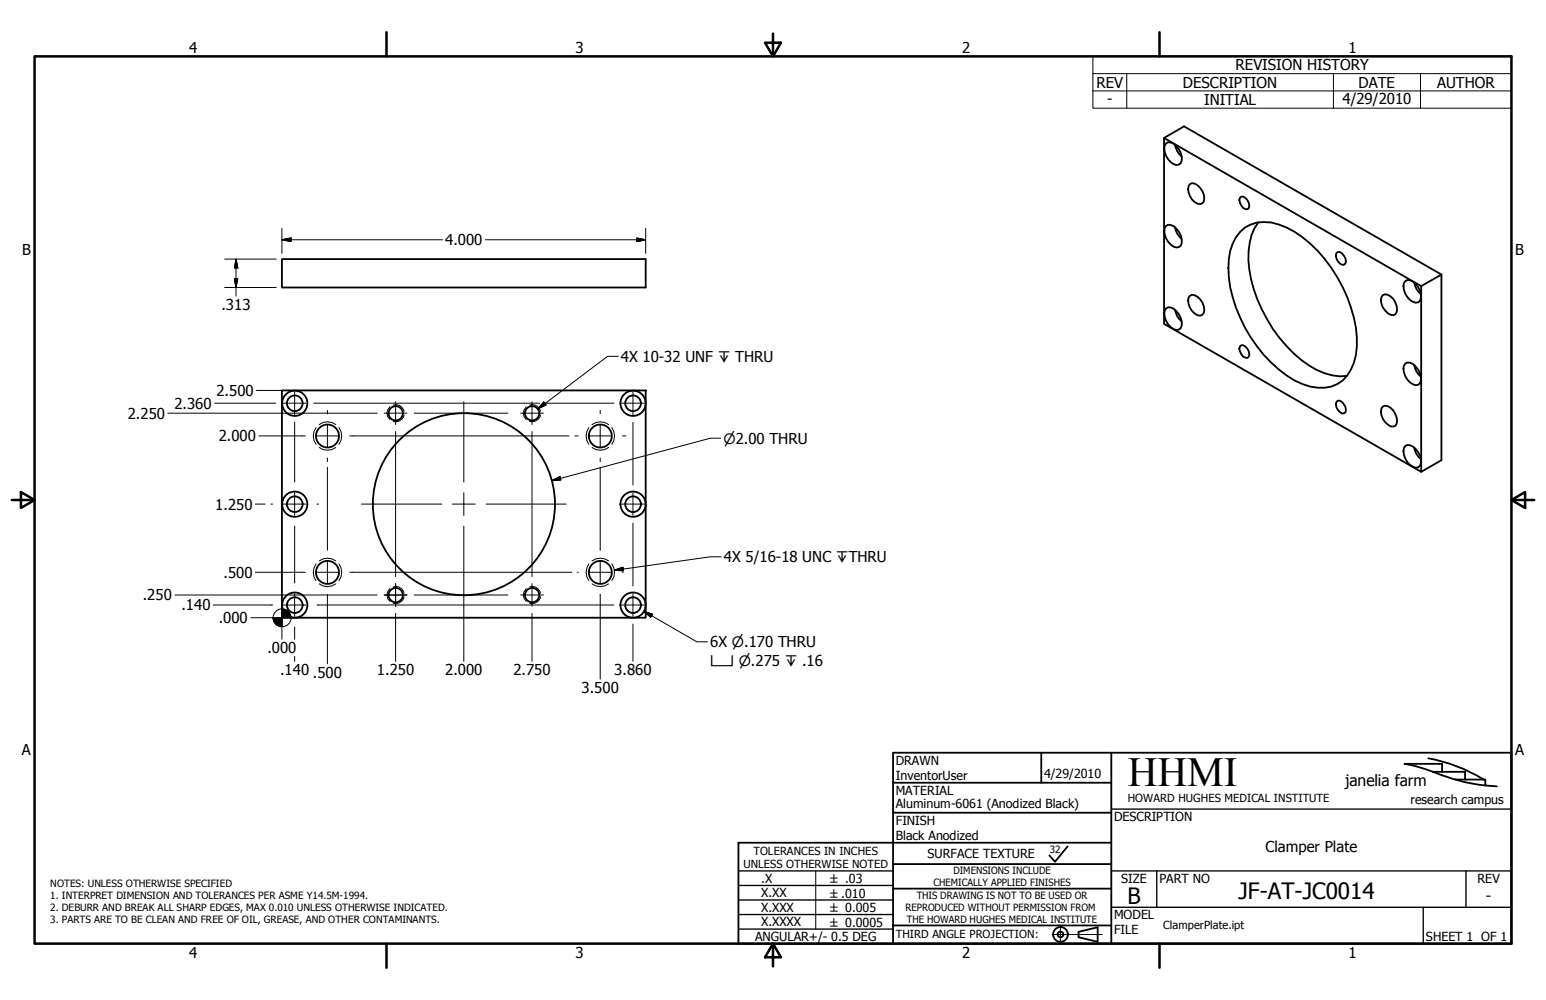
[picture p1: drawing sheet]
<svg xmlns="http://www.w3.org/2000/svg" width="432mm" height="279mm" viewBox="0 0 432 279" stroke-linecap="round" stroke-linejoin="round" font-family="sans-serif">
<!-- layer: Visible (ANSI) -->
<g fill="none" stroke="#000" stroke-width=".51">
<path d="M325.1 38.5l71.8 41.4M325.7 40.1a2.15 2.15 0 0 1 2.9 .8 4.5 4.5 0 0 1 1.2 4.6 1.8 1.8 0 0 1-2.8-.2 5.1 5.1 0 0 1-1.7-4.7zM328.2 40.4a5.5 5.5 0 0 0 1.8 3.3M332.4 51.4a2.21 2.21 0 0 1 2.8 1.1 4.1 4.1 0 0 1 1 3.8l-.3 .5a2.31 2.31 0 0 1-3-1 3.8 3.8 0 0 1-.5-4.4zM346.3 55.2l.4-.3a2.51 2.51 0 0 1 2.1 3.2l-.4 .4a2.53 2.53 0 0 1-2.1-3.3zM78.7 72.4h101.6v7.9h-101.6zM325.7 63.1a2.15 2.15 0 0 1 2.9 .8 4.5 4.5 0 0 1 1.2 4.7 1.8 1.8 0 0 1-2.8-.2 5.1 5.1 0 0 1-1.7-4.7zM328.2 63.5a5.5 5.5 0 0 0 1.8 3.2M346.4 64.8a9.7 9.7 0 0 1 10.8-2.1 32.3 32.3 0 0 1 16.3 14.8 34 34 0 0 1 5.2 21.7 10.1 10.1 0 0 1-8.7 9.1 18.2 18.2 0 0 1-12.8-5 39.8 39.8 0 0 1-14.1-28.4 14.5 14.5 0 0 1 3.3-10.1zM351.5 62.1a17.8 17.8 0 0 0-2.6 13.2 41.2 41.2 0 0 0 16.8 26.9 16.1 16.1 0 0 0 10.5 2.8M373.3 70.7l.3-.3a2.59 2.59 0 0 1 2.2 3.2l-.5 .4a2.53 2.53 0 0 1-2-3.3zM392.5 78.5a2.15 2.15 0 0 1 2.9 .9 4.5 4.5 0 0 1 1.2 4.6 1.8 1.8 0 0 1-2.8-.2 5.1 5.1 0 0 1-1.7-4.7z"/>
<path d="M395 78.9a5.2 5.2 0 0 0 1.9 3.3M396.9 79.9l5.7-3.2v51.9l-5.7 3.2zM402.6 76.7l-71.9-41.4-5.6 3.2v52l71.8 41.3M325.7 86.2a2.15 2.15 0 0 1 2.9 .8 4.5 4.5 0 0 1 1.2 4.6 1.8 1.8 0 0 1-2.8-.2 5.1 5.1 0 0 1-1.7-4.7zM328.2 86.6a5.5 5.5 0 0 0 1.8 3.2M332.4 82.6a2.25 2.25 0 0 1 2.8 1 3.7 3.7 0 0 1 .7 4.3 2.26 2.26 0 0 1-3-1 4.3 4.3 0 0 1-.9-3.8zM346.3 96.8l.4-.3a2.51 2.51 0 0 1 2.1 3.1l-.4 .4a2.53 2.53 0 0 1-2.1-3.2zM386.2 82.5a2.31 2.31 0 0 1 2.9 1 3.8 3.8 0 0 1 .6 4.3 2.21 2.21 0 0 1-2.9-1.1 3.6 3.6 0 0 1-.6-4.2zM78.7 109.1h101.6v63.5h-101.6zM373.6 112a2.39 2.39 0 0 1 2.3 2.6l-.1 .6-.5 .3a2.51 2.51 0 0 1-2-3.2zM386.2 113.6a2.26 2.26 0 0 1 2.9 1.1 3.8 3.8 0 0 1 .6 4.3l-.6 .2a4 4 0 0 1-3.3-3.2v-1.8zM392.5 101.6a2.15 2.15 0 0 1 2.9 .8 4.5 4.5 0 0 1 1.2 4.7 1.8 1.8 0 0 1-2.8-.2 5.1 5.1 0 0 1-1.7-4.7z"/>
<path d="M395 102a5.2 5.2 0 0 0 1.9 3.2M392.5 124.6a2.27 2.27 0 0 1 2.9 .9 4.5 4.5 0 0 1 1.2 4.6 1.8 1.8 0 0 1-2.8-.2 4.3 4.3 0 0 1-1.3-5.3zM395 125a5.2 5.2 0 0 0 1.9 3.3"/>
<circle cx="82.3" cy="112.7" r="2.19"/>
<circle cx="82.3" cy="112.7" r="3.5"/>
<circle cx="110.5" cy="115.5" r="2"/>
<circle cx="148.6" cy="115.5" r="2"/>
<circle cx="176.8" cy="112.7" r="2.19"/>
<circle cx="176.8" cy="112.7" r="3.5"/>
<circle cx="91.5" cy="121.8" r="3.2"/>
<circle cx="167.7" cy="121.8" r="3.2"/>
<circle cx="82.3" cy="140.9" r="2.19"/>
<circle cx="82.3" cy="140.9" r="3.5"/>
<circle cx="91.5" cy="159.9" r="3.2"/>
<circle cx="129.6" cy="140.9" r="25.4"/>
<circle cx="167.7" cy="159.9" r="3.2"/>
<circle cx="176.8" cy="140.9" r="2.19"/>
<circle cx="176.8" cy="140.9" r="3.5"/>
<circle cx="82.3" cy="169.1" r="2.19"/>
<circle cx="82.3" cy="169.1" r="3.5"/>
<circle cx="110.5" cy="166.3" r="2"/>
<circle cx="148.6" cy="166.3" r="2"/>
<circle cx="176.8" cy="169.1" r="2.19"/>
<circle cx="176.8" cy="169.1" r="3.5"/>
</g>
<!-- layer: Hidden Narrow (ANSI) -->
<g fill="none" stroke="#000" stroke-width=".28">
<path d="M88.3 119.4a4 4 0 0 0 0 4.7M89.2 118.6a3.9 3.9 0 0 1 4.6 0M94.7 119.4a4 4 0 0 1 0 4.7M108.9 113.7a2.33 2.33 0 0 0 0 3.5M109.8 113.2a2.26 2.26 0 0 1 3 1.7M112.8 116a2.34 2.34 0 0 1-3 1.7M147 113.7a2.33 2.33 0 0 0 0 3.5M147.9 113.2a2.26 2.26 0 0 1 3 1.7M150.9 116a2.34 2.34 0 0 1-3 1.7M164.5 119.4a4 4 0 0 0 0 4.7M165.4 118.6a3.9 3.9 0 0 1 4.6 0M170.9 119.4a4 4 0 0 1 0 4.7"/>
<path d="M89.2 125a3.9 3.9 0 0 0 4.6 0M165.4 125a3.9 3.9 0 0 0 4.6 0M88.3 157.5a4 4 0 0 0 0 4.7M89.2 156.7a3.9 3.9 0 0 1 4.6 0M94.7 157.5a4 4 0 0 1 0 4.7M164.5 157.5a4 4 0 0 0 0 4.7M165.4 156.7a3.9 3.9 0 0 1 4.6 0M170.9 157.5a4 4 0 0 1 0 4.7M89.2 163.1a3.9 3.9 0 0 0 4.6 0M108.9 164.5a2.33 2.33 0 0 0 0 3.5M109.8 164a2.26 2.26 0 0 1 3 1.7M112.8 166.8a2.34 2.34 0 0 1-3 1.7"/>
<path d="M147 164.5a2.33 2.33 0 0 0 0 3.5M147.9 164a2.26 2.26 0 0 1 3 1.7M150.9 166.8a2.34 2.34 0 0 1-3 1.7M165.4 163.1a3.9 3.9 0 0 0 4.6 0"/>
</g>
<!-- layer: Border (ANSI) -->
<g fill="none" stroke="#000" stroke-width=".7">
<path d="M9.7 15.7h412.4v248h-412.4zM107.9 9v6.7M213.7 11.9h4.4l-2.2 3.8zM215.9 9.4v6.3M323.8 9v6.7M3.3 139.7h6.4M5.8 137.5l3.9 2.2-3.9 2.2zM422.1 139.7l3.9-2.2v4.4zM422.1 139.7h6.4M107.9 263.7v6.7M215.9 263.7l2.2 3.8h-4.4zM215.9 263.7v6.3"/>
<path d="M323.8 263.7v6.7"/>
</g>
<!-- layer: Title (ANSI) -->
<g fill="none" stroke="#000" stroke-width=".51">
<path d="M249.4 218.7h61M290.8 210.3v8.4M310.4 210.3v53.4M398.9 211.9a44.8 44.8 0 0 1 15.5 5.9M400.2 215.6h9v2.2M402.8 215.6v-2.2h-10.5a63.1 63.1 0 0 1 11.8 3.6l4.9 1.5a49.3 49.3 0 0 0 9.1 1.2M406.5 217.8h8.3v1.7M249.4 227.1h61M298.2 236.5l-3.6 4.3-1.5-1.8M310.4 235.5h-104.2v28.2h215.9v-53.4h-172.7v53.4M249.4 241.4h61M249.4 258.6h61"/>
<path d="M249.4 248.3h61M301.2 260.3l5.4-1.2v4l-5.4-1.2z"/>
<circle cx="296.2" cy="261.1" r="2.06"/>
<circle cx="296.2" cy="261.1" r=".79"/>
</g>
<!-- layer: Sketch Geometry (ANSI) -->
<path d="M227.8 243.3v16.3" fill="none" stroke="#000" stroke-width=".28"/>
<!-- layer: Centerline (ANSI) -->
<path d="M296.2 258.8v4.6M293.9 261.1h13.9" fill="none" stroke="#000" stroke-width=".28"/>
<!-- layer: Title (ANSI) -->
<path d="M310.4 226.1h111.7M206.2 259.6h43.2M206.2 255.5h43.2M206.2 251.5h43.2M206.2 247.4h43.2M206.2 243.3h43.2M310.4 243.3h111.7M310.4 253.5h111.7M323.1 243.3v10.2M397.5 253.5v10.2M409.4 243.3v10.2" fill="none" stroke="#000" stroke-width=".38"/>
<!-- layer: Symbol (ANSI) -->
<g fill="none" stroke="#000" stroke-width=".28">
<path d="M305.2 20.6v-4.9h116.9v4.9M305.2 25.4h116.9M314.7 20.6v9.6M372.4 20.6v9.6M396.7 20.6v9.6M422.1 20.6h-116.9v4.8M422.1 20.6v9.6h-116.9v-4.8M172.7 99.6h-3l-19.5 14.6M151.9 112.3l.6 .9-2.3 1zM154.1 134.3l2.3-1.1 .3 .9zM201.3 122.4h-2.9l-44.3 11.9M171.6 159.3l2.4-.8 .1 1z"/>
<path d="M201.4 155.6h-3l-26.8 3.7M179.8 170.8l2.4 .8-.5 .9zM179.8 170.8l14.8 8.5h3"/>
</g>
<!-- layer: Center Mark (ANSI) -->
<g fill="none" stroke="#000" stroke-width=".28">
<path d="M79.1 112.6h6.4M82.3 109.5v6.3M91.4 114.7v.9M91.4 118.6v6.4M107.3 115.4h6.4M110.5 112.3v6.3M129.5 112.3v22.4M145.4 115.4h6.4M148.6 112.3v6.3M167.6 114.7v.9M167.6 118.6v6.4M173.6 112.6h6.4"/>
<path d="M176.8 109.5v6.3M82.3 134.2v.5M82.3 137.7v6.3M84.3 121.8h1M88.3 121.8h6.3M91.4 128v1M97.7 121.8h.9M129.5 137.7v6.3M160.5 121.8h1M164.5 121.8h6.3M167.6 128v1M173.9 121.8h.9"/>
<path d="M176.8 137.7v6.3M75.6 140.8h.5M79.1 140.8h6.4M82.3 147v.5M84.3 159.9h1M88.3 159.9h6.3M88.5 140.8h.5M91.4 152.8v.9M91.4 156.7v6.4M97.7 159.9h.9M101 140.8h22.4M126.4 140.8h6.3"/>
<path d="M129.5 147v22.4M135.8 140.8h22.3M161.3 159.9h.2M164.5 159.9h6.3M167.6 153.5v.2M167.6 156.7v6.4M173.6 140.8h6.4M173.9 159.9h.2M75.6 169h.5M79.1 169h6.4M82.3 162.4v.5M82.3 165.9v6.3"/>
<path d="M82.3 175.2v.5M88.5 169h.5M91.4 166.1v1M107.3 166.2h6.4M110.5 163.1v6.3M145.4 166.2h6.4M148.6 163.1v6.3M167.6 166.1v.2M173.6 169h6.4M176.8 165.9v6.3"/>
</g>
<!-- layer: Dimension (ANSI) -->
<g fill="none" stroke="#000" stroke-width=".28">
<path d="M62.7 72.4h14.5M65.5 77.9h.9l-.5 2.4zM65.9 72.4l.5 2.5h-.9zM65.9 72.4v10.3M78.7 67l2.6-.5v1zM78.7 67h44.9M78.7 63.8v7M135.6 67h44.7M177.9 66.5l2.4 .5-2.4 .5zM180.3 63.8v7M62.7 80.3h14.5M46.9 115.4h35.3"/>
<path d="M59.9 112.6h17.1M71.6 109.1h10.6M82.3 118v16.2M82.4 115.4h9M82.4 109.1h94.3M87.6 112.6h22.8M91.6 115.4h13.7M110.6 112.6h18.9M115.7 115.4h13.8M129.7 112.6h18.8M129.7 115.4h12.2M148.7 112.6h2"/>
<path d="M152 112.6h19.4M176.8 118v17.5M176.9 109.1h1.9M72.3 121.8h12M91.4 130.6v22.2M98.6 121.8h30.9M110.5 120.6v20.2M129.7 121.8h29.2M148.6 120.6v20.2M167.6 130.6v22.9M71.3 140.8h2.7M71.3 159.9h13"/>
<path d="M82.3 147.5v14.9M98.6 159.9h30.9M110.5 141v20.1M129.7 159.9h30M148.6 141v20.1M176.8 146.2v17.5M48.8 166.2h33.4M59.6 169h16M70 172.6h6.4M78.7 175.6v3M82.3 175.7v2.9M82.4 166.2h9"/>
<path d="M89 169h21.4M91.4 167.1v18.4M91.6 166.2h13.7M110.5 171.4v13.4M110.6 169h18.9M115.7 166.2h13.8M129.5 169.4v15.4M129.7 169h18.8M129.7 166.2h12.2M148.6 171.4v13.4M148.7 169h22.7M167.6 166.3v23.4"/>
<path d="M176.8 174.4v10.4M82.3 183.4v1.4"/>
<circle cx="78.8" cy="172.6" r="2.51"/>
</g>
<g fill="#000" stroke="#000" stroke-width=".28">
<path d="M65.5 77.9l.4 2.4zM65.5 77.9h.9l-.5 2.4zM65.9 72.4l.5 2.5zM65.9 72.4l.5 2.5h-.9zM78.7 67l2.6-.5zM78.7 67l2.6-.5v1zM177.9 67.5l2.4-.5zM177.9 66.5l2.4 .5-2.4 .5zM76.3 172.6l.7 1.8-.5-.9zM76.3 172.6l1.5 2.3-.8-.5zM76.3 172.6l2.4 2.5-.9-.2zM78.7 172.6h2.6z"/>
<path d="M78.7 170.1l2.6 2.5h-2.6zM78.7 170.1v5zM76.3 172.6h2.4v2.5zM76.3 172.6h2.4zM80.5 170.8l.6 .8 .2 1zM79.8 170.3l.7 .5 .8 1.8zM78.7 170.1l1.1 .2 1.5 2.3z"/>
</g>
<!-- layer: Symbol (ANSI) -->
<path d="M151.9 112.3l-1.7 1.9zM151.9 112.3l.6 .9-2.3 1zM154.1 134.3l2.3-1.1zM154.1 134.3l2.3-1.1 .3 .9zM171.6 159.3l2.4-.8zM171.6 159.3l2.4-.8 .1 1zM179.8 170.8l2.4 .8zM179.8 170.8l2.4 .8-.5 .9z" fill="#000" stroke="#000" stroke-width=".28"/>
<text font-size="11.6" x="315" y="219.7">HHMI</text>
<g font-size="6.3">
<text x="345.9" y="251.1">JF-AT-JC0014</text>
<text x="314.9" y="252.6">B</text>
</g>
<text font-size="4.4" x="375.7" y="219.5">janelia farm</text>
<g font-size="4.2">
<text x="52.8" y="14.7">4</text>
<text x="160.8" y="14.7">3</text>
<text x="268.7" y="14.7">2</text>
<text x="376.7" y="14.7">1</text>
<text x="345.1" y="19.7">REVISION HISTORY</text>
<text x="306.3" y="24.5">REV</text>
<text x="309.2" y="29.1">-</text>
<text x="330.4" y="24.5">DESCRIPTION</text>
<text x="336.3" y="29.3">INITIAL</text>
<text x="375" y="29.1">4/29/2010</text>
<text x="379.5" y="24.5">DATE</text>
<text x="401.4" y="24.5">AUTHOR</text>
<text x="6.2" y="71.4">B</text>
<text x="124.3" y="68.5">4.000</text>
<text x="423.2" y="71.4">B</text>
<text x="61.8" y="86.6">.313</text>
<text x="173.4" y="101.1">4X 10-32 UNF ↧ THRU</text>
<text x="60.5" y="110.6">2.500</text>
<text x="35.7" y="117">2.250</text>
<text x="48.7" y="114.2">2.360</text>
<text x="61.1" y="123.3">2.000</text>
<text x="60.1" y="142.4">1.250</text>
<text x="62.4" y="161.4">.500</text>
<text x="202.2" y="157.1">4X 5/16-18 UNC ↧THRU</text>
<text x="39.9" y="167.8">.250</text>
<text x="50.7" y="170.6">.140</text>
<text x="61.1" y="174.1">.000</text>
<text x="74.7" y="182.5">.000</text>
<text x="198.4" y="180.8">6X ⌀.170 THRU</text>
<text x="78.2" y="188.7">.140 .500</text>
<text x="105.3" y="188.7">1.250</text>
<text x="124.3" y="188.7">2.000</text>
<text x="143.4" y="188.7">2.750</text>
<text x="171.6" y="188.7">3.860</text>
<text x="162.4" y="193.7">3.500</text>
<text x="6.1" y="211.1">A</text>
<text x="423.2" y="211.1">A</text>
<text x="353.4" y="238">Clamper Plate</text>
<text x="415" y="251.7">-</text>
<text x="52.8" y="267.7">4</text>
<text x="160.8" y="267.8">3</text>
<text x="268.7" y="267.8">2</text>
<text x="376.7" y="267.7">1</text>
</g>
<g font-size="4">
<text x="202.1" y="124">⌀2.00 THRU</text>
<text x="198.4" y="186.2">⌴ ⌀.275 ↧ .16</text>
</g>
<g font-size="3.5">
<text x="250.2" y="213.6">DRAWN</text>
<text x="250.2" y="217.9">InventorUser</text>
<text x="250.2" y="222">MATERIAL</text>
<text x="291.6" y="217.4">4/29/2010</text>
<text x="250.2" y="225.6">Aluminum-6061 (Anodized Black)</text>
<text x="394" y="224.5">research campus</text>
<text x="250.2" y="230.4">FINISH</text>
<text x="311.1" y="229.4">DESCRIPTION</text>
<text x="250.2" y="234.6">Black Anodized</text>
<text x="259.1" y="239.7">SURFACE TEXTURE</text>
<text x="212.6" y="246.6">.X</text>
<text x="212.6" y="250.7">X.XX</text>
<text x="313.2" y="246.7">SIZE</text>
<text x="323.8" y="246.7">PART NO</text>
<text x="412.7" y="246.6">REV</text>
<text x="212.6" y="254.8">X.XXX</text>
<text x="311.1" y="256.9">MODEL</text>
<text x="210.9" y="263">ANGULAR+/- 0.5 DEG</text>
<text x="212.6" y="258.8">X.XXXX</text>
<text x="311.1" y="261">FILE</text>
<text x="398.3" y="262.8">SHEET 1 OF 1</text>
</g>
<g font-size="3.3">
<text x="231.9" y="246.7">± .03</text>
<text x="231.9" y="250.8">±.010</text>
<text x="231.9" y="254.8">± 0.005</text>
<text x="231.9" y="258.9">± 0.0005</text>
</g>
<g font-size="3.1">
<text x="315" y="224.1">HOWARD HUGHES MEDICAL INSTITUTE</text>
<text x="210.4" y="238.8">TOLERANCES IN INCHES</text>
<text x="207.6" y="242.6">UNLESS OTHERWISE NOTED</text>
<text x="250.2" y="262.2">THIRD ANGLE PROJECTION:</text>
<text x="324.9" y="259.5">ClamperPlate.ipt</text>
</g>
<g font-size="2.8">
<text x="293.2" y="238.4">32</text>
<text x="266.3" y="244.3">DIMENSIONS INCLUDE</text>
<text x="14" y="247.8">NOTES: UNLESS OTHERWISE SPECIFIED</text>
<text x="14" y="251.2">1. INTERPRET DIMENSION AND TOLERANCES PER ASME Y14.5M-1994.</text>
<text x="256" y="251.1">THIS DRAWING IS NOT TO BE USED OR</text>
<text x="260.7" y="247.6">CHEMICALLY APPLIED FINISHES</text>
<text x="14" y="254.5">2. DEBURR AND BREAK ALL SHARP EDGES, MAX 0.010 UNLESS OTHERWISE INDICATED.</text>
<text x="14" y="257.9">3. PARTS ARE TO BE CLEAN AND FREE OF OIL, GREASE, AND OTHER CONTAMINANTS.</text>
<text x="252.9" y="254.4">REPRODUCED WITHOUT PERMISSION FROM</text>
<text x="253.3" y="257.8">THE HOWARD HUGHES MEDICAL INSTITUTE</text>
</g>
</svg>
